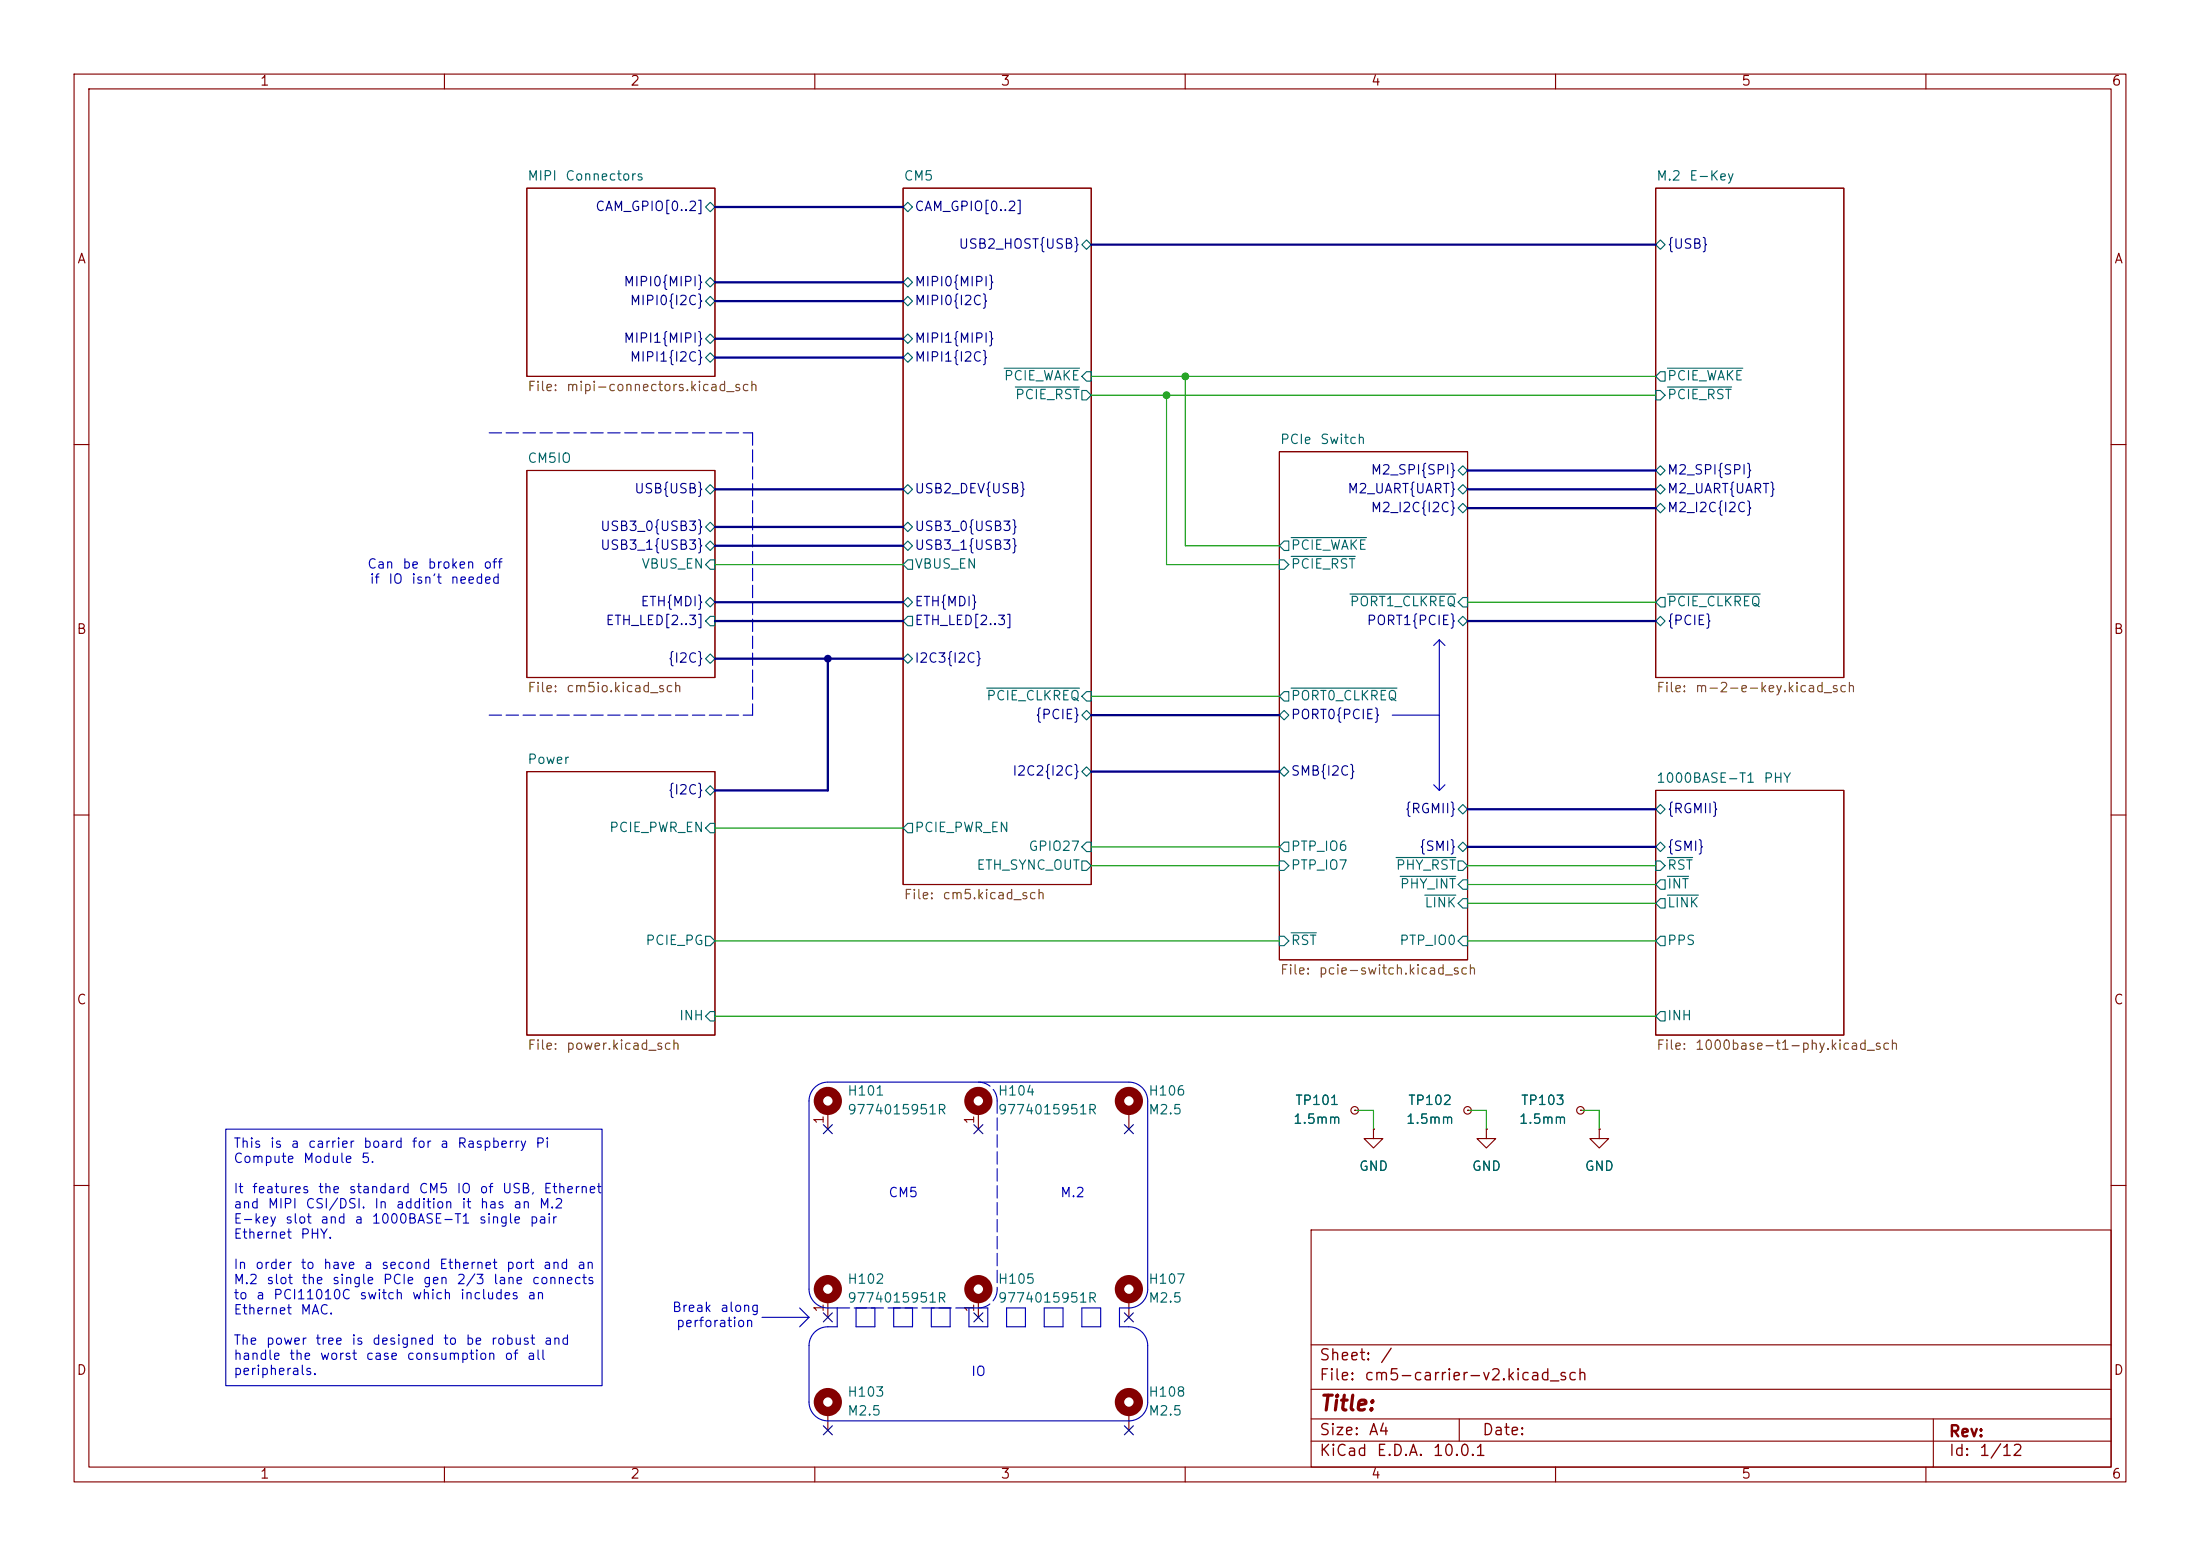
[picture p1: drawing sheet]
<svg xmlns="http://www.w3.org/2000/svg" width="297mm" height="210mm" viewBox="0 0 297 210" stroke-linecap="round" stroke-linejoin="round" font-family="sans-serif">
<g fill="none" stroke="#840000" stroke-width=".15">
<path d="M10 10h277v190h-277zM12 12h273v186h-273zM60 10v2M110 10v2M160 10v2M210 10v2M260 10v2M71.1 25.4h25.4v25.4h-25.4zM121.9 25.4h25.4v94h-25.4zM223.5 25.4h25.4v66h-25.4zM10 60h2M71.1 63.5h25.4v27.9h-25.4z"/>
<path d="M172.7 61h25.4v68.5h-25.4zM285 60h2M10 110h2M71.1 104.1h25.4v35.6h-25.4zM223.5 106.7h25.4v33h-25.4zM285 110h2M111.8 149.9v2.5M132.1 149.9v2.5M152.4 149.9v2.5M182.9 149.9h.1M185.4 152.4v1.3h1.3l-1.3 1.2-1.3-1.2h1.3M185.4 152.4h.1"/>
<path d="M198.1 149.9h.1M200.7 152.4v1.3h1.2l-1.2 1.2-1.3-1.2h1.3M200.7 152.4h.1M213.4 149.9h.1M215.9 152.4v1.3h1.3l-1.3 1.2-1.3-1.2h1.3M215.9 152.4h.1M10 160h2M111.8 175.3v2.5M132.1 175.3v2.5M152.4 175.3v2.5M177 166h108v32h-108zM285 160h2"/>
<path d="M60 198v2M110 198v2M111.8 190.5v2.5M152.4 190.5v2.5M160 198v2M177 194.5h108M177 191.5h108M177 187.5h108M177 181.5h108M197 191.5v3M210 198v2M260 198v2"/>
<path d="M261 191.5v6.5"/>
<circle cx="182.9" cy="149.9" r=".51"/>
<circle cx="198.1" cy="149.9" r=".51"/>
<circle cx="213.4" cy="149.9" r=".51"/>
</g>
<g fill="none" stroke="#006464" stroke-width=".15">
<path d="M95.2 38.1l.7-.6 .6 .6-.6 .6zM95.2 27.9l.7-.6 .6 .6-.6 .7zM121.9 38.1l.7-.6 .6 .6-.6 .6zM121.9 27.9l.7-.6 .6 .6-.6 .7zM146 33l.7-.6 .6 .6-.6 .7zM223.5 33l.7-.6 .6 .6-.6 .7zM95.2 45.7l.7-.6 .6 .6-.6 .7zM95.2 40.6l.7-.6 .6 .6-.6 .7zM95.2 48.3l.7-.7 .6 .7-.6 .6zM121.9 45.7l.7-.6 .6 .6-.6 .7zM121.9 40.6l.7-.6 .6 .6-.6 .7zM121.9 48.3l.7-.7 .6 .7-.6 .6z"/>
<path d="M135.6 49.7h10.1M137.1 52.2h8.6M146 52.7h.7l.6 .6-.6 .7h-.7zM146 50.8l.7-.6h.6v1.2h-.6zM223.5 52.7h.7l.6 .6-.6 .7h-.7zM224.2 50.2h.6v1.2h-.6l-.7-.6zM225.1 52.2h8.7M225.1 49.7h10.2M95.2 66l.7-.6 .6 .6-.6 .7zM95.2 71.1l.7-.6 .6 .6-.6 .7zM95.2 73.7l.7-.7 .6 .7-.6 .6zM95.9 75.6h.6v1.2h-.6l-.7-.6z"/>
<path d="M121.9 66l.7-.6 .6 .6-.6 .7zM121.9 71.1l.7-.6 .6 .6-.6 .7zM121.9 73.7l.7-.7 .6 .7-.6 .6zM122.6 75.6h.6v1.2h-.6l-.7-.6zM172.7 75.6h.7l.6 .6-.6 .6h-.7zM173.4 73h.6v1.3h-.6l-.7-.6zM174.3 75.1h8.7M174.3 72.6h10.2M196.8 68.6l.7-.7 .6 .7-.6 .6zM196.8 63.5l.7-.6 .6 .6-.6 .6zM196.8 66l.7-.6 .6 .6-.6 .7zM223.5 68.6l.7-.7 .6 .7-.6 .6z"/>
<path d="M223.5 63.5l.7-.6 .6 .6-.6 .6zM223.5 66l.7-.6 .6 .6-.6 .7zM95.2 81.3l.7-.7 .6 .7-.6 .6zM95.9 83.2h.6v1.3h-.6l-.7-.7zM95.9 88.3l.6 .6-.6 .6-.7-.6zM121.9 83.8l.7-.6h.6v1.3h-.6zM121.9 81.3l.7-.7 .6 .7-.6 .6zM121.9 88.9l.7-.6 .6 .6-.6 .6zM133.2 92.9h12.5M146 96.5l.7-.6 .6 .6-.6 .7zM146 94l.7-.7h.6v1.3h-.6zM172.7 96.5l.7-.6 .6 .6-.6 .7z"/>
<path d="M173.4 93.3h.6v1.3h-.6l-.7-.6zM174.3 92.9h14.3M182.3 80.2h14.2M196.8 83.8l.7-.6 .6 .6-.6 .7zM197.5 80.6h.6v1.3h-.6l-.7-.6zM223.5 83.8l.7-.6 .6 .6-.6 .7zM224.2 80.6h.6v1.3h-.6l-.7-.6zM225.1 80.2h12.5M95.2 106.7l.7-.7 .6 .7-.6 .6zM95.9 111.1h.6v1.3h-.6l-.7-.6zM122.6 111.1h.6v1.3h-.6l-.7-.6zM146 104.1l.7-.6 .6 .6-.6 .7z"/>
<path d="M146 116.2h.7l.6 .6-.6 .7h-.7zM146.7 113.7h.6v1.2h-.6l-.7-.6zM172.7 104.1l.7-.6 .6 .6-.6 .7zM172.7 116.2h.7l.6 .6-.6 .7h-.7zM173.4 113.7h.6v1.2h-.6l-.7-.6zM188.5 115.7h8M189 118.3h7.5M196.8 109.2l.7-.6 .6 .6-.6 .7zM196.8 114.3l.7-.6 .6 .6-.6 .6zM196.8 116.2h.7l.6 .6-.6 .7h-.7zM197.5 118.7h.6v1.3h-.6l-.7-.6zM223.5 109.2l.7-.6 .6 .6-.6 .7z"/>
<path d="M223.5 114.3l.7-.6 .6 .6-.6 .6zM223.5 116.2h.7l.6 .6-.6 .7h-.7zM224.2 118.7h.6v1.3h-.6l-.7-.6zM225.1 118.3h2.9M225.1 115.7h3.4M95.2 126.4h.7l.6 .6-.6 .6h-.7zM95.9 136.5h.6v1.3h-.6l-.7-.6zM172.7 126.4h.7l.6 .6-.6 .6h-.7zM174.3 125.9h3.4M192.3 120.8h4.2M197.5 121.3h.6v1.3h-.6l-.7-.7zM197.5 126.4h.6v1.2h-.6l-.7-.6z"/>
<path d="M224.2 136.5h.6v1.3h-.6l-.7-.6zM224.2 121.3h.6v1.3h-.6l-.7-.7zM224.2 126.4h.6v1.2h-.6l-.7-.6zM225.1 120.8h4.2"/>
</g>
<g fill="none" stroke="#840000" stroke-width="1.3">
<circle cx="111.8" cy="148.6" r="1.27"/>
<circle cx="132.1" cy="148.6" r="1.27"/>
<circle cx="152.4" cy="148.6" r="1.27"/>
<circle cx="111.8" cy="174" r="1.27"/>
<circle cx="132.1" cy="174" r="1.27"/>
<circle cx="152.4" cy="174" r="1.27"/>
<circle cx="111.8" cy="189.2" r="1.27"/>
<circle cx="152.4" cy="189.2" r="1.27"/>
</g>
<g fill="none" stroke="#0000c2" stroke-width=".15">
<path d="M188 96.5h6.3M194.3 86.4l.8 .7M194.3 86.4v20.3M194.3 86.4l-.8 .7M193.5 105.9l.8 .8M195.1 105.9l-.8 .8M30.5 152.4h50.8v34.6h-50.8zM110 146.8a2.54 2.54 0 0 1 1.8-.7h40.6a2.54 2.54 0 0 1 2.5 2.5v25.4a2.54 2.54 0 0 1-2.5 2.5h-1.3v2.6h1.3a2.54 2.54 0 0 1 2.5 2.5v7.6a2.54 2.54 0 0 1-2.5 2.6h-40.6a2.54 2.54 0 0 1-2.6-2.6v-7.6a2.54 2.54 0 0 1 2.6-2.5h1.2v-2.6h-1.2a2.54 2.54 0 0 1-2.6-2.5v-25.4a2.54 2.54 0 0 1 .8-1.8zM102.9 177.8h6.3M107.9 176.5l1.3 1.3M109.2 177.8l-1.3 1.3M115.6 176.5h2.5v2.6h-2.5z"/>
<path d="M120.6 176.5h2.6v2.6h-2.6zM125.7 176.5h2.6v2.6h-2.6zM130.8 176.5h2.5v2.6h-2.5zM135.9 176.5h2.5v2.6h-2.5zM141 176.5h2.5v2.6h-2.5zM146 176.5h2.6v2.6h-2.6z"/>
</g>
<path d="M66 58.4h35.6M101.6 58.4v38.1M66 96.5h35.6M134.6 148.6v25.4M134.6 148.6a2.54 2.54 0 0 0-2.5-2.5M113 176.5h17.8M132.1 176.5a2.54 2.54 0 0 0 2.5-2.5" fill="none" stroke="#0000c2" stroke-width=".15" stroke-dasharray="1.7 .6"/>
<g fill="none" stroke="#000084" stroke-width=".3">
<path d="M96.5 27.9h25.4M96.5 38.1h25.4M147.3 33h76.2M96.5 45.7h25.4M96.5 40.6h25.4M96.5 48.3h25.4M96.5 66h25.4M96.5 73.7h25.4M96.5 71.1h25.4M198.1 63.5h25.4M198.1 66h25.4M198.1 68.6h25.4"/>
<path d="M96.5 88.9h25.4M96.5 81.3h25.4M96.5 83.8h25.4M111.8 88.9v17.8h-15.3M147.3 96.5h25.4M198.1 83.8h25.4M147.3 104.1h25.4M198.1 109.2h25.4M198.1 114.3h25.4"/>
</g>
<g fill="none" stroke="#009600" stroke-width=".15">
<path d="M147.3 53.3h76.2M147.3 50.8h76.2M157.5 53.3v22.9h15.2M160 50.8v22.9h12.7M96.5 76.2h25.4M147.3 94h25.4M198.1 81.3h25.4M96.5 111.8h25.4M147.3 116.8h25.4M147.3 114.3h25.4M198.1 116.8h25.4M198.1 119.4h25.4"/>
<path d="M96.5 127h76.2M96.5 137.2h127M198.1 127h25.4M198.1 121.9h25.4M182.9 149.9h2.5v2.5M198.1 149.9h2.6v2.5M213.4 149.9h2.5v2.5"/>
</g>
<g fill="none" stroke="#000084" stroke-width=".15">
<path d="M111.2 151.8l1.2 1.2M112.4 151.8l-1.2 1.2M131.5 151.8l1.2 1.2M132.7 151.8l-1.2 1.2M151.8 151.8l1.2 1.2M153 151.8l-1.2 1.2M111.2 177.2l1.2 1.2M112.4 177.2l-1.2 1.2M131.5 177.2l1.2 1.2M132.7 177.2l-1.2 1.2M151.8 177.2l1.2 1.2M153 177.2l-1.2 1.2"/>
<path d="M111.2 192.4l1.2 1.2M112.4 192.4l-1.2 1.2M151.8 192.4l1.2 1.2M153 192.4l-1.2 1.2"/>
</g>
<g fill="#009600" stroke="#009600" stroke-width=".14">
<circle cx="160" cy="50.8" r=".46"/>
<circle cx="157.5" cy="53.3" r=".46"/>
</g>
<circle cx="111.8" cy="88.9" r=".46" fill="#000084" stroke="#000084" stroke-width=".14"/>
<text font-size="2" fill="#840000" x="178" y="190.9">Title:</text>
<g font-size="1.5" fill="#840000">
<text x="178" y="184">Sheet:</text>
<text x="186.2" y="184">/</text>
<text x="178" y="186.7">File:</text>
<text x="184.1" y="186.7">cm5-carrier-v2.kicad_sch</text>
<text x="178" y="196.9">KiCad</text>
<text x="178" y="194.1">Size:</text>
<text x="184.7" y="194.1">A4</text>
<text x="185.7" y="196.9">E.D.A.</text>
<text x="193.3" y="196.9">10.0.1</text>
<text x="200" y="194.1">Date:</text>
<text x="263" y="194.3">Rev:</text>
<text x="263" y="196.9">Id:</text>
<text x="267.1" y="196.9">1/12</text>
</g>
<g font-size="1.3" fill="#840000">
<text x="35" y="11.9">1</text>
<text x="85" y="11.9">2</text>
<text x="135" y="11.9">3</text>
<text x="185" y="11.9">4</text>
<text x="235" y="11.9">5</text>
<text x="285" y="11.9">6</text>
<text x="10.3" y="35.9">A</text>
<text x="285.3" y="35.9">A</text>
<text x="10.3" y="85.9">B</text>
<text x="285.3" y="85.9">B</text>
<text x="10.3" y="135.9">C</text>
<text x="285.3" y="135.9">C</text>
<text x="10.3" y="185.9">D</text>
<text x="285.3" y="185.9">D</text>
<text x="35" y="199.9">1</text>
<text x="85" y="199.9">2</text>
<text x="135" y="199.9">3</text>
<text x="185" y="199.9">4</text>
<text x="235" y="199.9">5</text>
<text x="285" y="199.9">6</text>
</g>
<g font-size="1.3" fill="#006464">
<text x="71.1" y="24.7">MIPI</text>
<text x="76.2" y="24.7">Connectors</text>
<text x="121.9" y="24.7">CM5</text>
<text x="223.5" y="24.7">M.2</text>
<text x="228" y="24.7">E-Key</text>
<text x="135.4" y="51.7">PCIE_WAKE</text>
<text x="225" y="51.7">PCIE_WAKE</text>
<text x="136.9" y="54.2">PCIE_RST</text>
<text x="225" y="54.2">PCIE_RST</text>
<text x="71.1" y="62.8">CM5IO</text>
<text x="172.7" y="60.2">PCIe</text>
<text x="178.1" y="60.2">Switch</text>
<text x="86.5" y="77.1">VBUS_EN</text>
<text x="123.4" y="77.1">VBUS_EN</text>
<text x="174.2" y="77.1">PCIE_RST</text>
<text x="174.2" y="74.5">PCIE_WAKE</text>
<text x="182.1" y="82.1">PORT1_CLKREQ</text>
<text x="225" y="82.1">PCIE_CLKREQ</text>
<text x="133.1" y="94.8">PCIE_CLKREQ</text>
<text x="174.2" y="94.8">PORT0_CLKREQ</text>
<text x="71.1" y="103.4">Power</text>
<text x="223.5" y="106">1000BASE-T1</text>
<text x="238" y="106">PHY</text>
<text x="82.2" y="112.6">PCIE_PWR_EN</text>
<text x="123.4" y="112.6">PCIE_PWR_EN</text>
<text x="131.7" y="117.7">ETH_SYNC_OUT</text>
<text x="138.8" y="115.2">GPIO27</text>
<text x="174.2" y="117.7">PTP_IO7</text>
<text x="174.2" y="115.2">PTP_IO6</text>
<text x="188.4" y="117.7">PHY_RST</text>
<text x="225" y="117.7">RST</text>
<text x="188.9" y="120.2">PHY_INT</text>
<text x="192.2" y="122.8">LINK</text>
<text x="225" y="120.2">INT</text>
<text x="225" y="122.8">LINK</text>
<text x="87.1" y="127.9">PCIE_PG</text>
<text x="174.2" y="127.9">RST</text>
<text x="188.8" y="127.9">PTP_IO0</text>
<text x="225" y="127.9">PPS</text>
<text x="91.6" y="138">INH</text>
<text x="225" y="138">INH</text>
<text x="114.3" y="148.2">H101</text>
<text x="134.6" y="148.2">H104</text>
<text x="154.9" y="148.2">H106</text>
<text x="174.8" y="149.5">TP101</text>
<text x="190" y="149.5">TP102</text>
<text x="205.2" y="149.5">TP103</text>
<text x="114.3" y="150.7">9774015951R</text>
<text x="134.6" y="150.7">9774015951R</text>
<text x="154.9" y="150.7">M2.5</text>
<text x="174.5" y="152">1.5mm</text>
<text x="189.7" y="152">1.5mm</text>
<text x="205" y="152">1.5mm</text>
<text x="183.4" y="158.3">GND</text>
<text x="198.6" y="158.3">GND</text>
<text x="213.9" y="158.3">GND</text>
<text x="114.3" y="173.6">H102</text>
<text x="134.6" y="173.6">H105</text>
<text x="154.9" y="173.6">H107</text>
<text x="114.3" y="176.1">9774015951R</text>
<text x="134.6" y="176.1">9774015951R</text>
<text x="154.9" y="176.1">M2.5</text>
<text x="114.3" y="188.8">H103</text>
<text x="114.3" y="191.4">M2.5</text>
<text x="154.9" y="188.8">H108</text>
<text x="154.9" y="191.4">M2.5</text>
</g>
<g font-size="1.3" fill="#000084">
<text x="80.3" y="28.8">CAM_GPIO[0..2]</text>
<text x="123.4" y="28.8">CAM_GPIO[0..2]</text>
<text x="129.3" y="33.9">USB2_HOST{USB}</text>
<text x="225" y="33.9">{USB}</text>
<text x="84.1" y="39">MIPI0{MIPI}</text>
<text x="84.9" y="41.5">MIPI0{I2C}</text>
<text x="123.4" y="39">MIPI0{MIPI}</text>
<text x="123.4" y="41.5">MIPI0{I2C}</text>
<text x="84.1" y="46.6">MIPI1{MIPI}</text>
<text x="123.4" y="46.6">MIPI1{MIPI}</text>
<text x="84.9" y="49.1">MIPI1{I2C}</text>
<text x="123.4" y="49.1">MIPI1{I2C}</text>
<text x="185" y="64.4">M2_SPI{SPI}</text>
<text x="225" y="64.4">M2_SPI{SPI}</text>
<text x="80.9" y="72">USB3_0{USB3}</text>
<text x="85.5" y="66.9">USB{USB}</text>
<text x="123.4" y="66.9">USB2_DEV{USB}</text>
<text x="123.4" y="72">USB3_0{USB3}</text>
<text x="181.8" y="66.9">M2_UART{UART}</text>
<text x="185" y="69.4">M2_I2C{I2C}</text>
<text x="225" y="69.4">M2_I2C{I2C}</text>
<text x="225" y="66.9">M2_UART{UART}</text>
<text x="80.9" y="74.5">USB3_1{USB3}</text>
<text x="123.4" y="74.5">USB3_1{USB3}</text>
<text x="86.4" y="82.1">ETH{MDI}</text>
<text x="123.4" y="82.1">ETH{MDI}</text>
<text x="81.7" y="84.7">ETH_LED[2..3]</text>
<text x="90.1" y="89.8">{I2C}</text>
<text x="123.4" y="84.7">ETH_LED[2..3]</text>
<text x="123.4" y="89.8">I2C3{I2C}</text>
<text x="184.4" y="84.7">PORT1{PCIE}</text>
<text x="225" y="84.7">{PCIE}</text>
<text x="139.7" y="97.4">{PCIE}</text>
<text x="174.2" y="97.4">PORT0{PCIE}</text>
<text x="90.1" y="107.5">{I2C}</text>
<text x="136.6" y="105">I2C2{I2C}</text>
<text x="174.2" y="105">SMB{I2C}</text>
<text x="189.6" y="110.1">{RGMII}</text>
<text x="225" y="110.1">{RGMII}</text>
<text x="191.5" y="115.2">{SMI}</text>
<text x="225" y="115.2">{SMI}</text>
</g>
<g font-size="1.3" fill="#725600">
<text x="71.1" y="53.1">File:</text>
<text x="76.3" y="53.1">mipi-connectors.kicad_sch</text>
<text x="71.1" y="93.8">File:</text>
<text x="76.3" y="93.8">cm5io.kicad_sch</text>
<text x="223.5" y="93.8">File:</text>
<text x="228.7" y="93.8">m-2-e-key.kicad_sch</text>
<text x="121.9" y="121.7">File:</text>
<text x="127.1" y="121.7">cm5.kicad_sch</text>
<text x="172.7" y="131.9">File:</text>
<text x="177.9" y="131.9">pcie-switch.kicad_sch</text>
<text x="71.1" y="142">File:</text>
<text x="76.3" y="142">power.kicad_sch</text>
<text x="223.5" y="142">File:</text>
<text x="228.7" y="142">1000base-t1-phy.kicad_sch</text>
</g>
<g font-size="1.3" fill="#0000c2">
<text x="49.5" y="77.1">Can</text>
<text x="54.2" y="77.1">be</text>
<text x="57.6" y="77.1">broken</text>
<text x="65.2" y="77.1">off</text>
<text x="49.8" y="79.1">if</text>
<text x="52.3" y="79.1">IO</text>
<text x="55.4" y="79.1">isn't</text>
<text x="60.7" y="79.1">needed</text>
<text x="31.4" y="155.2">This</text>
<text x="36.4" y="155.2">is</text>
<text x="39.2" y="155.2">a</text>
<text x="41.5" y="155.2">carrier</text>
<text x="48.9" y="155.2">board</text>
<text x="55.5" y="155.2">for</text>
<text x="59.3" y="155.2">a</text>
<text x="61.6" y="155.2">Raspberry</text>
<text x="72.2" y="155.2">Pi</text>
<text x="31.4" y="157.3">Compute</text>
<text x="31.4" y="161.4">It</text>
<text x="33.9" y="161.4">features</text>
<text x="40.8" y="157.3">Module</text>
<text x="42.8" y="161.4">the</text>
<text x="47" y="161.4">standard</text>
<text x="48.7" y="157.3">5.</text>
<text x="56.4" y="161.4">CM5</text>
<text x="61.5" y="161.4">IO</text>
<text x="64.6" y="161.4">of</text>
<text x="67.7" y="161.4">USB,</text>
<text x="73.3" y="161.4">Ethernet</text>
<text x="119.9" y="161.9">CM5</text>
<text x="143" y="161.9">M.2</text>
<text x="31.4" y="163.4">and</text>
<text x="31.4" y="165.5">E-key</text>
<text x="31.4" y="167.5">Ethernet</text>
<text x="36.1" y="163.4">MIPI</text>
<text x="38.4" y="165.5">slot</text>
<text x="40.5" y="167.5">PHY.</text>
<text x="41.2" y="163.4">CSI/DSI.</text>
<text x="43.1" y="165.5">and</text>
<text x="47.8" y="165.5">a</text>
<text x="50.1" y="165.5">1000BASE-T1</text>
<text x="50.4" y="163.4">In</text>
<text x="53.4" y="163.4">addition</text>
<text x="62.2" y="163.4">it</text>
<text x="64.6" y="165.5">single</text>
<text x="64.7" y="163.4">has</text>
<text x="69.2" y="163.4">an</text>
<text x="71.4" y="165.5">pair</text>
<text x="72.7" y="163.4">M.2</text>
<text x="31.4" y="171.6">In</text>
<text x="31.4" y="173.6">M.2</text>
<text x="34.4" y="171.6">order</text>
<text x="35.9" y="173.6">slot</text>
<text x="40.5" y="171.6">to</text>
<text x="40.6" y="173.6">the</text>
<text x="43.5" y="171.6">have</text>
<text x="44.7" y="173.6">single</text>
<text x="49.1" y="171.6">a</text>
<text x="51.4" y="171.6">second</text>
<text x="51.6" y="173.6">PCIe</text>
<text x="57" y="173.6">gen</text>
<text x="59.2" y="171.6">Ethernet</text>
<text x="61.6" y="173.6">2/3</text>
<text x="66.5" y="173.6">lane</text>
<text x="68.2" y="171.6">port</text>
<text x="71.7" y="173.6">connects</text>
<text x="73.2" y="171.6">and</text>
<text x="77.8" y="171.6">an</text>
<text x="31.4" y="175.7">to</text>
<text x="31.4" y="177.7">Ethernet</text>
<text x="34.5" y="175.7">a</text>
<text x="36.8" y="175.7">PCI11010C</text>
<text x="40.5" y="177.7">MAC.</text>
<text x="48.4" y="175.7">switch</text>
<text x="55.5" y="175.7">which</text>
<text x="62" y="175.7">includes</text>
<text x="71.1" y="175.7">an</text>
<text x="90.6" y="177.4">Break</text>
<text x="91.2" y="179.4">perforation</text>
<text x="97.1" y="177.4">along</text>
<text x="31.4" y="181.8">The</text>
<text x="31.4" y="183.9">handle</text>
<text x="31.4" y="185.9">peripherals.</text>
<text x="35.8" y="181.8">power</text>
<text x="39" y="183.9">the</text>
<text x="42.5" y="181.8">tree</text>
<text x="43.1" y="183.9">worst</text>
<text x="47.3" y="181.8">is</text>
<text x="49.3" y="183.9">case</text>
<text x="50.1" y="181.8">designed</text>
<text x="54.8" y="183.9">consumption</text>
<text x="59.7" y="181.8">to</text>
<text x="62.8" y="181.8">be</text>
<text x="66.2" y="181.8">robust</text>
<text x="68" y="183.9">of</text>
<text x="71.1" y="183.9">all</text>
<text x="73.3" y="181.8">and</text>
<text x="131" y="186">IO</text>
</g>
<g font-size="1.3" fill="#a90000">
<text x="111.5" y="151.8" transform="rotate(-90 111.5 151.8)">1</text>
<text x="131.8" y="151.8" transform="rotate(-90 131.8 151.8)">1</text>
<text x="111.5" y="177.2" transform="rotate(-90 111.5 177.2)">1</text>
<text x="131.8" y="177.2" transform="rotate(-90 131.8 177.2)">1</text>
</g>
</svg>
